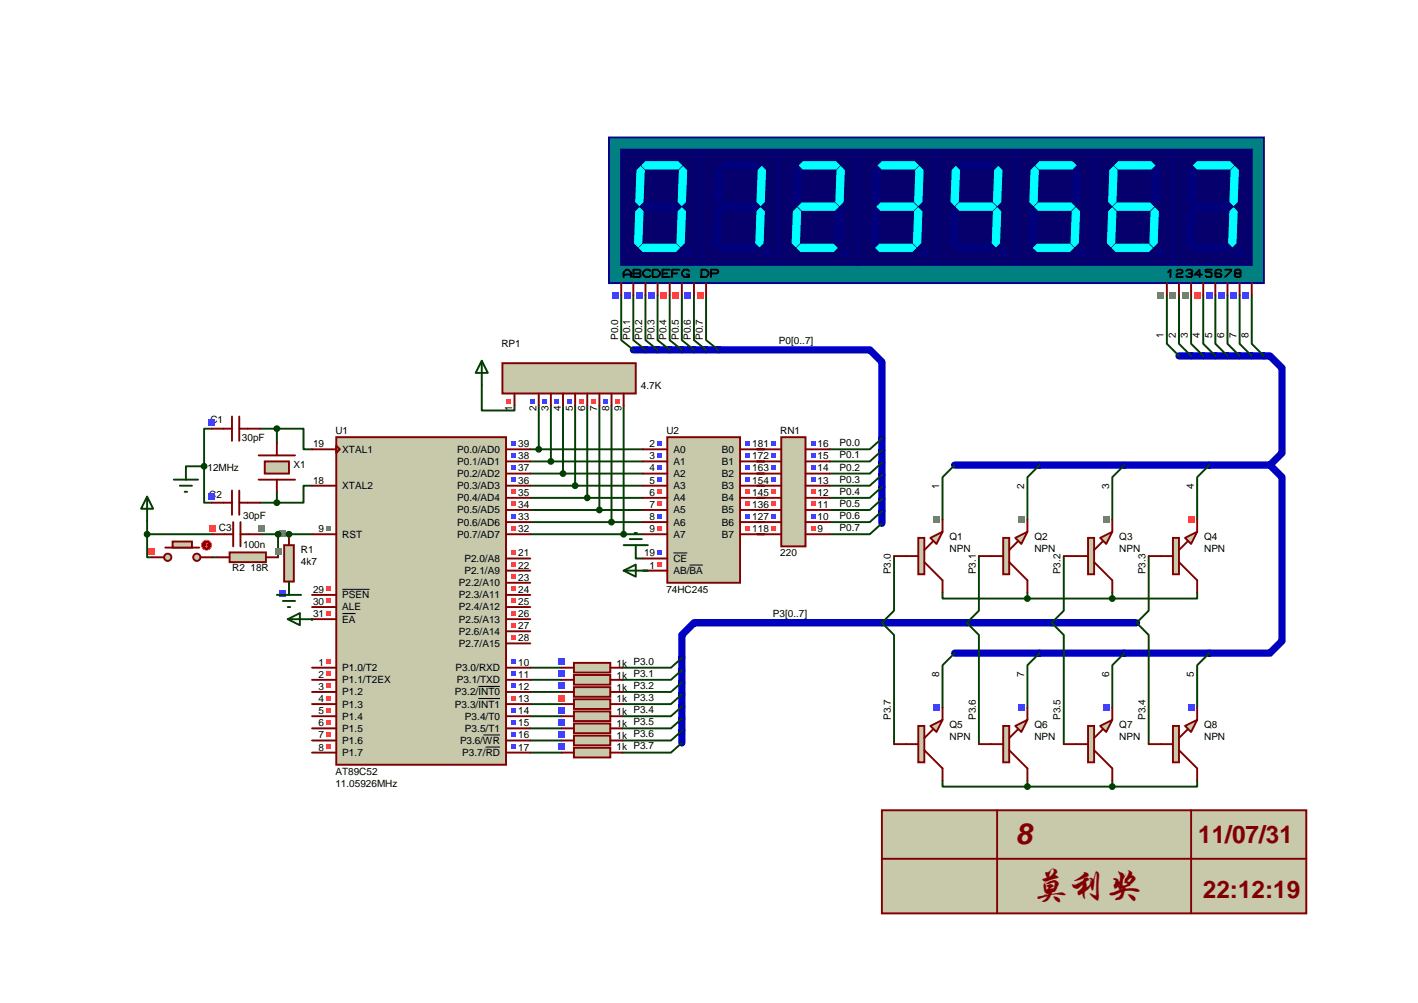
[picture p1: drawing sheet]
<svg xmlns="http://www.w3.org/2000/svg" width="297mm" height="210mm" viewBox="0 0 297 210" stroke-linecap="round" stroke-linejoin="round" font-family="sans-serif">
<path d="M132.7 73.2h49.5l2.5 2.6v33.8M247 74.5h19l2.6 2.5v17.8l-2.6 2.6M200 97.4h66M266 97.4l2.6 2.5v34.3l-2.6 2.5h-66M238.1 130.4h-92.7l-2.6 2.5v22.6" fill="none" stroke="#0000c0" stroke-width="1.5"/>
<g fill="none" stroke="#004000" stroke-width=".4">
<path d="M42.8 97.6h-3.9v.3M42.8 97.6v7.6h1.5M44.3 89.7h-1.5v7.9M54.4 89.7h3.6M58 89.7v3.1M58 89.7h5.6v4.4h1.8M158.6 94.1h1.5M158.6 96.6h1.5M158.6 99.1h1.5M44.5 116.7h1M54.4 105.2h3.6M58 103v2.2"/>
<path d="M65.4 101.7h-1.8v3.5h-5.6M133.2 116.7v.2h1.5M134.7 119.5h1M158.6 101.7h1.5M158.6 104.2h1.5M158.6 106.8h1.5M158.6 109.3h1.5M158.6 111.8h1.5M60.5 122v2.3"/>
</g>
<circle cx="65.4" cy="129.6" r=".2" fill="#004000"/>
<g fill="none" stroke="#004000" stroke-width=".4">
<path d="M130.1 61.8v9.4l2.6 2M132.7 61.8v9.4l2.5 2M135.2 61.8v9.4l2.5 2M137.7 61.8v9.4l2.6 2M140.3 61.8v9.4l2.5 2M142.8 61.8v9.4l2.6 2M145.4 61.8v9.4l2.5 2M147.9 61.8v9.4l2.5 2M244.4 61.8v10.2l2.6 2.5M247 61.8v10.2l2.5 2.5M249.5 61.8v10.2l2.5 2.5M252 61.8v10.2l2.6 2.5"/>
<path d="M254.6 61.8v10.2l2.5 2.5M257.1 61.8v10.2l2.6 2.5M259.7 61.8v10.2l2.5 2.5M262.2 61.8v10.2l2.5 2.5M100.9 80.6v5.3h6.9v-1M111.1 94.1h23.6M111.1 96.6h23.6M111.1 99.1h23.6M112.9 84.9v9.2M115.4 84.9v11.7M117.9 84.9v14.2M120.5 84.9v16.8"/>
<path d="M123 84.9v19.3M125.6 84.9v21.9M128.1 84.9v24.4M130.6 84.9v26.9M184.7 99.4l-2.5 2.3h-8.4M184.7 96.9l-2.5 2.2h-8.4M184.7 94.3l-2.5 2.3h-8.4M184.7 91.8l-2.5 2.3h-8.4M200 97.4l-2.6 2.5v8.9M217.8 97.4l-2.6 2.5v8.9M235.5 97.4l-2.5 2.5v8.9M253.3 97.4l-2.5 2.5v8.9"/>
<path d="M30.8 111.8h13.7M30.8 111.8v4.9h1M30.8 109.1v2.7M54.7 111.8h10.7M58.2 111.8v4.9M60.5 111.6v.2M111.1 111.8h23.6M111.1 109.3h23.6M111.1 104.2h23.6M111.1 106.8h23.6M111.1 101.7h23.6M184.7 109.6l-2.5 2.2h-8.4"/>
<path d="M184.7 107l-2.5 2.3h-8.4M184.7 104.5l-2.5 2.3h-8.4M184.7 101.9l-2.5 2.3h-8.4M187.3 116.4v11.4l-2.6 2.6 2.6 2.5v22.9M205.1 116.4v11.4l-2.6 2.6 2.6 2.5v22.9M222.8 116.4v11.4l-2.5 2.6 2.5 2.5v22.9M240.6 116.4v11.4l-2.5 2.6 2.5 2.5v22.9M111.1 139.8h6.6M142.8 137.8l-2.3 2h-10.1M197.4 124v1.3h17.8M200 136.7l-2.6 2.6v8.9M215.2 124v1.3h17.8"/>
<path d="M217.8 136.7l-2.6 2.6v8.9M233 124v1.3M235.5 136.7l-2.5 2.6v8.9M250.8 124v1.3h-17.8M253.3 136.7l-2.5 2.6v8.9M111.1 142.3h6.6M111.1 144.9h6.6M111.1 147.4h6.6M111.1 149.9h6.6M111.1 152.5h6.6M111.1 155h6.6M111.1 157.6h6.6"/>
<path d="M142.8 155.5l-2.3 2.1h-10.1M142.8 153l-2.3 2h-10.1M142.8 150.5l-2.3 2h-10.1M142.8 147.9l-2.3 2h-10.1M142.8 145.4l-2.3 2h-10.1M142.8 142.8l-2.3 2.1h-10.1M142.8 140.3l-2.3 2h-10.1M197.4 163.4v1.3h17.8M215.2 163.4v1.3M215.2 164.7h17.8M233 163.4v1.3M250.8 163.4v1.3h-17.8"/>
</g>
<path d="M70.4 91.5h35.6v68.6h-35.6z" fill="#c8c8aa" stroke="#800000" stroke-width=".4"/>
<g fill="none" stroke="#800000" stroke-width=".4">
<path d="M65.4 94.1h5M70.4 93.3l.8 .8-.8 .7zM106 94.1h5.1M106 96.6h5.1M106 99.1h5.1M65.4 101.7h5M65.4 111.8h5M106 101.7h5.1M106 111.8h5.1M106 104.2h5.1M106 106.8h5.1M106 109.3h5.1"/>
<path d="M106 116.9h5.1M106 119.5h5.1M65.4 127.1h5M65.4 129.6h5M65.4 124.5h5M65.4 139.8h5M106 127.1h5.1M106 129.6h5.1M106 124.5h5.1M106 139.8h5.1M106 134.7h5.1M106 122h5.1"/>
<path d="M106 132.2h5.1M65.4 142.3h5M65.4 144.9h5M65.4 147.4h5M65.4 149.9h5M65.4 152.5h5M65.4 155h5M65.4 157.6h5M106 142.3h5.1M106 144.9h5.1M106 147.4h5.1M106 149.9h5.1"/>
<path d="M106 152.5h5.1M106 155h5.1M106 157.6h5.1"/>
</g>
<path d="M71.7 128.5h2.8M71.7 123.4h5.7M100.2 143.7h4.5M100.2 146.2h4.5M101.3 153.9h3.4M101.7 156.4h3" fill="none" stroke="#000" stroke-width=".21"/>
<g fill="#ff4040">
<path d="M68.3 125.3h1v1h-1z"/>
<path d="M68.3 127.8h1v1.1h-1z"/>
<path d="M68.3 122.8h1v1h-1z"/>
</g>
<path d="M68.3 110.1h1v1h-1z" fill="#808080"/>
<g fill="#4040ff">
<path d="M107.1 92.3h1.1v1h-1.1z"/>
<path d="M107.1 94.8h1.1v1h-1.1z"/>
<path d="M107.1 97.4h1.1v1h-1.1z"/>
<path d="M107.1 99.9h1.1v1h-1.1z"/>
</g>
<g fill="#ff4040">
<path d="M107.1 102.4h1.1v1.1h-1.1z"/>
<path d="M107.1 105h1.1v1h-1.1z"/>
</g>
<path d="M107.1 107.5h1.1v1h-1.1z" fill="#4040ff"/>
<g fill="#ff4040">
<path d="M107.1 110.1h1.1v1h-1.1z"/>
<path d="M68.3 138h1v1h-1z"/>
<path d="M68.3 140.5h1v1.1h-1z"/>
<path d="M68.3 143.1h1v1h-1z"/>
<path d="M68.3 145.6h1v1h-1z"/>
<path d="M68.3 148.2h1v1h-1z"/>
<path d="M68.3 150.7h1v1h-1z"/>
<path d="M68.3 153.2h1v1.1h-1z"/>
<path d="M68.3 155.8h1v1h-1z"/>
</g>
<g fill="#4040ff">
<path d="M107.1 138h1.1v1h-1.1z"/>
<path d="M107.1 140.5h1.1v1.1h-1.1z"/>
<path d="M107.1 143.1h1.1v1h-1.1z"/>
</g>
<path d="M107.1 145.6h1.1v1h-1.1z" fill="#ff4040"/>
<g fill="#4040ff">
<path d="M107.1 148.2h1.1v1h-1.1z"/>
<path d="M107.1 155.8h1.1v1h-1.1z"/>
<path d="M107.1 153.2h1.1v1.1h-1.1z"/>
<path d="M107.1 150.7h1.1v1h-1.1z"/>
</g>
<g fill="#ff4040">
<path d="M107.1 132.9h1.1v1h-1.1z"/>
<path d="M107.1 115.1h1.1v1.1h-1.1z"/>
<path d="M107.1 117.7h1.1v1h-1.1z"/>
<path d="M107.1 120.2h1.1v1h-1.1z"/>
<path d="M107.1 122.8h1.1v1h-1.1z"/>
<path d="M107.1 125.3h1.1v1h-1.1z"/>
<path d="M107.1 127.8h1.1v1.1h-1.1z"/>
<path d="M107.1 130.4h1.1v1h-1.1z"/>
</g>
<path d="M54.2 95.3h7.6M54.2 100.4h7.6" fill="none" stroke="#800000" stroke-width=".4"/>
<path d="M55.5 96.6h5v2.5h-5z" fill="#c8c8aa" stroke="#800000" stroke-width=".4"/>
<path d="M44.3 89.7h4.3M48.6 87.2v5.1M50.1 87.2v5.1M50.1 89.7h4.3M58 92.8v2.5M58 100.4v2.6" fill="none" stroke="#800000" stroke-width=".4"/>
<path d="M43.6 87.8h1.3v1.3h-1.3z" fill="#4040ff"/>
<path d="M44.3 105.2h4.3M48.6 102.7v5.1M50.1 102.7v5.1M50.1 105.2h4.3" fill="none" stroke="#800000" stroke-width=".4"/>
<path d="M43.6 103.3h1.3v1.3h-1.3z" fill="#4040ff"/>
<g fill="#004000" stroke="#004000" stroke-width=".4">
<circle cx="58" cy="105.2" r=".51"/>
<circle cx="58" cy="89.7" r=".51"/>
</g>
<path d="M44.5 111.8h4.3M48.8 109.3v5.1M50.4 109.3v5.1M50.4 111.8h4.3" fill="none" stroke="#800000" stroke-width=".4"/>
<path d="M43.9 109.9h1.3v1.3h-1.3z" fill="#ff4040"/>
<path d="M54.1 109.9h1.2v1.3h-1.2z" fill="#808080"/>
<g fill="#c8c8aa" stroke="#800000" stroke-width=".4">
<circle cx="41.2" cy="116.7" r=".76"/>
<circle cx="35.1" cy="116.7" r=".76"/>
</g>
<path d="M34.6 114.6h7.1" fill="none" stroke="#800000" stroke-width=".4"/>
<path d="M36.1 113.4h4.1v1.2h-4.1z" fill="#c8c8aa" stroke="#800000" stroke-width=".4"/>
<path d="M31.8 116.7h2.6M42 116.7h2.5" fill="none" stroke="#800000" stroke-width=".4"/>
<circle cx="43.3" cy="114.1" r="1.02" fill="#400000" stroke="#f00" stroke-width=".21"/>
<path d="M43 113.9l.3-.3 .2 .3M43 114.4l.3 .2M43.3 113.6v1M43.5 114.4l-.2 .2" fill="none" stroke="#f00" stroke-width=".21"/>
<path d="M31.2 114.8h1.3v1.2h-1.3z" fill="#ff4040"/>
<path d="M59.5 114.1h2v7.7h-2z" fill="#c8c8aa" stroke="#800000" stroke-width=".4"/>
<path d="M60.5 111.6v2.5M60.5 121.8v2.5" fill="none" stroke="#800000" stroke-width=".4"/>
<path d="M58.6 111h1.3v1.2h-1.3z" fill="#808080"/>
<path d="M58.6 123.7h1.3v1.2h-1.3z" fill="#4040ff"/>
<path d="M48.1 115.7h7.6v2h-7.6z" fill="#c8c8aa" stroke="#800000" stroke-width=".4"/>
<path d="M45.5 116.7h2.6M55.7 116.7h2.5" fill="none" stroke="#800000" stroke-width=".4"/>
<path d="M57.6 114.8h1.3v1.2h-1.3z" fill="#808080"/>
<path d="M38.9 97.9v2.5M30.8 104v5.1M30.8 104l1.3 2.5h-2.6zM36.4 100.4h5.1M37.7 101.7h2.5M38.7 103h.5M58 124.5h5.1M59.3 125.8h2.5M60.3 127.1h.5M60.5 122v2.5" fill="none" stroke="#004000" stroke-width=".4"/>
<circle cx="42.8" cy="97.6" r=".51" fill="#004000" stroke="#004000" stroke-width=".4"/>
<path d="M139.8 91.5h15.2v30.5h-15.2z" fill="#c8c8aa" stroke="#800000" stroke-width=".4"/>
<g fill="none" stroke="#800000" stroke-width=".4">
<path d="M134.7 94.1h5.1M134.7 96.6h5.1M134.7 99.1h5.1M155 94.1h5.1M155 96.6h5.1M155 99.1h5.1M134.7 101.7h5.1M134.7 104.2h5.1M134.7 106.8h5.1M134.7 109.3h5.1M134.7 111.8h5.1M134.7 116.9h5.1"/>
<path d="M134.7 119.5h5.1M155 101.7h5.1M155 104.2h5.1M155 106.8h5.1M155 109.3h5.1M155 111.8h5.1"/>
</g>
<path d="M141.1 115.8h2.9M144.4 118.3h2.8" fill="none" stroke="#000" stroke-width=".21"/>
<g fill="#4040ff">
<path d="M137.6 92.3h1v1h-1z"/>
<path d="M156.2 92.3h1v1h-1z"/>
<path d="M137.6 94.8h1v1h-1z"/>
<path d="M156.2 94.8h1v1h-1z"/>
<path d="M137.6 97.4h1v1h-1z"/>
<path d="M156.2 97.4h1v1h-1z"/>
<path d="M137.6 99.9h1v1h-1z"/>
<path d="M156.2 99.9h1v1h-1z"/>
</g>
<g fill="#ff4040">
<path d="M137.6 102.4h1v1.1h-1z"/>
<path d="M156.2 102.4h1v1.1h-1z"/>
<path d="M137.6 105h1v1h-1z"/>
<path d="M156.2 105h1v1h-1z"/>
</g>
<g fill="#4040ff">
<path d="M137.6 107.5h1v1h-1z"/>
<path d="M156.2 107.5h1v1h-1z"/>
</g>
<g fill="#ff4040">
<path d="M137.6 110.1h1v1h-1z"/>
<path d="M156.2 110.1h1v1h-1z"/>
</g>
<path d="M137.6 115.1h1v1.1h-1z" fill="#4040ff"/>
<path d="M137.6 117.7h1v1h-1z" fill="#ff4040"/>
<path d="M130.6 119.5l2.6-1.3v2.5zM130.6 114.1h5.1M130.6 119.5h5.1M131.9 112.9h2.5M132.9 111.6h.5M133.2 114.1v2.6" fill="none" stroke="#004000" stroke-width=".4"/>
<path d="M163.7 91.5h5v22.9h-5z" fill="#c8c8aa" stroke="#800000" stroke-width=".4"/>
<g fill="none" stroke="#800000" stroke-width=".4">
<path d="M158.6 94.1h5.1M158.6 96.6h5.1M158.6 99.1h5.1M168.7 94.1h5.1M168.7 96.6h5.1M168.7 99.1h5.1M158.6 101.7h5.1M158.6 104.2h5.1M158.6 106.8h5.1M158.6 109.3h5.1M158.6 111.8h5.1M168.7 101.7h5.1"/>
<path d="M168.7 104.2h5.1M168.7 106.8h5.1M168.7 109.3h5.1M168.7 111.8h5.1"/>
</g>
<g fill="#4040ff">
<path d="M161.5 92.3h1v1h-1z"/>
<path d="M161.5 94.8h1v1h-1z"/>
<path d="M161.5 97.4h1v1h-1z"/>
<path d="M161.5 99.9h1v1h-1z"/>
</g>
<g fill="#ff4040">
<path d="M161.5 102.4h1v1.1h-1z"/>
<path d="M161.5 105h1v1h-1z"/>
</g>
<path d="M161.5 107.5h1v1h-1z" fill="#4040ff"/>
<path d="M161.5 110.1h1v1h-1z" fill="#ff4040"/>
<g fill="#4040ff">
<path d="M169.9 92.3h1v1h-1z"/>
<path d="M169.9 94.8h1v1h-1z"/>
<path d="M169.9 97.4h1v1h-1z"/>
<path d="M169.9 99.9h1v1h-1z"/>
</g>
<g fill="#ff4040">
<path d="M169.9 102.4h1v1.1h-1z"/>
<path d="M169.9 105h1v1h-1z"/>
</g>
<path d="M169.9 107.5h1v1h-1z" fill="#4040ff"/>
<path d="M169.9 110.1h1v1h-1z" fill="#ff4040"/>
<path d="M100.9 75.5l1.3 2.6h-2.6zM100.9 75.5v5.1M60.3 129.6h5.1M60.3 129.6l2.5-1.2v2.5z" fill="none" stroke="#004000" stroke-width=".4"/>
<g fill="#004000" stroke="#004000" stroke-width=".4">
<circle cx="60.5" cy="111.8" r=".51"/>
<circle cx="30.8" cy="111.8" r=".51"/>
<circle cx="58.2" cy="111.8" r=".51"/>
</g>
<path d="M105.2 76h28v6.4h-28z" fill="#c8c8aa" stroke="#800000" stroke-width=".4"/>
<path d="M107.8 82.4v2.5M112.9 82.4v2.5M115.4 82.4v2.5M117.9 82.4v2.5M120.5 82.4v2.5M123 82.4v2.5M125.6 82.4v2.5M128.1 82.4v2.5M130.6 82.4v2.5" fill="none" stroke="#800000" stroke-width=".4"/>
<g fill="#4040ff">
<path d="M111.1 83.5h1v1h-1z"/>
<path d="M113.6 83.5h1v1h-1z"/>
<path d="M116.2 83.5h1v1h-1z"/>
<path d="M118.7 83.5h1v1h-1z"/>
</g>
<g fill="#ff4040">
<path d="M121.2 83.5h1.1v1h-1.1z"/>
<path d="M123.8 83.5h1v1h-1z"/>
</g>
<path d="M126.3 83.5h1v1h-1z" fill="#4040ff"/>
<g fill="#ff4040">
<path d="M128.9 83.5h1v1h-1z"/>
<path d="M106 83.5h1v1h-1z"/>
</g>
<g fill="#004000" stroke="#004000" stroke-width=".4">
<circle cx="112.9" cy="94.1" r=".51"/>
<circle cx="115.4" cy="96.6" r=".51"/>
<circle cx="117.9" cy="99.1" r=".51"/>
<circle cx="120.5" cy="101.7" r=".51"/>
<circle cx="123" cy="104.2" r=".51"/>
<circle cx="125.6" cy="106.8" r=".51"/>
<circle cx="128.1" cy="109.3" r=".51"/>
<circle cx="130.6" cy="111.8" r=".51"/>
</g>
<path d="M120.2 138.8h7.6v2h-7.6z" fill="#c8c8aa" stroke="#800000" stroke-width=".4"/>
<path d="M117.7 139.8h2.5M127.8 139.8h2.6" fill="none" stroke="#800000" stroke-width=".4"/>
<path d="M117 137.9h1.3v1.2h-1.3z" fill="#4040ff"/>
<path d="M120.2 141.3h7.6v2h-7.6z" fill="#c8c8aa" stroke="#800000" stroke-width=".4"/>
<path d="M117.7 142.3h2.5M127.8 142.3h2.6" fill="none" stroke="#800000" stroke-width=".4"/>
<path d="M117 140.4h1.3v1.3h-1.3z" fill="#4040ff"/>
<path d="M120.2 143.8h7.6v2.1h-7.6z" fill="#c8c8aa" stroke="#800000" stroke-width=".4"/>
<path d="M117.7 144.9h2.5M127.8 144.9h2.6" fill="none" stroke="#800000" stroke-width=".4"/>
<path d="M117 143h1.3v1.2h-1.3z" fill="#4040ff"/>
<path d="M120.2 146.4h7.6v2h-7.6z" fill="#c8c8aa" stroke="#800000" stroke-width=".4"/>
<path d="M117.7 147.4h2.5M127.8 147.4h2.6" fill="none" stroke="#800000" stroke-width=".4"/>
<path d="M117 145.5h1.3v1.3h-1.3z" fill="#ff4040"/>
<path d="M127.6 28.8h137.1v30.5h-137.1z" fill="#008080" stroke="#09018b" stroke-width=".4"/>
<path d="M130.1 31.3h16.5v24.2h-16.5z" fill="#05006c" stroke="#00007c" stroke-width=".4"/>
<g fill="#00007c" stroke="#00007c" stroke-width=".21">
<path d="M134.4 34.6l.8-.7h6.9l.7 .7-.7 .8h-6.9z"/>
<path d="M142.3 35.6l.8-.7 .7 .7-.2 6.6-.8 .8-.7-.8z"/>
<path d="M135 42.5h6.8l.8 .8-.8 .7h-6.8l-.8-.7z"/>
<path d="M133.4 35.6l.8-.7 .8 .7-.3 6.6-.8 .8-.7-.8z"/>
<path d="M142.1 44.3l.7-.8 .8 .8-.3 6.6-.7 .7-.8-.7z"/>
<path d="M133.9 51.9l.8-.8h6.9l.7 .8-.7 .8h-6.9z"/>
<path d="M133.2 44.3l.7-.8 .8 .8-.3 6.6-.7 .7-.8-.7z"/>
</g>
<path d="M146.6 31.3h16.5v24.2h-16.5z" fill="#05006c" stroke="#00007c" stroke-width=".4"/>
<g fill="#00007c" stroke="#00007c" stroke-width=".21">
<path d="M151 34.6l.7-.7h6.9l.7 .7-.7 .8h-6.9z"/>
<path d="M159.6 34.9l.8 .7-.3 6.6-.8 .8-.7-.8 .2-6.6z"/>
<path d="M150.7 43.3l.8-.8h6.8l.8 .8-.8 .7h-6.8z"/>
<path d="M150.7 34.9l.8 .7-.3 6.6-.8 .8-.7-.8 .2-6.6z"/>
<path d="M158.6 44.3l.7-.8 .8 .8-.3 6.6-.7 .7-.8-.7z"/>
<path d="M150.4 51.9l.8-.8h6.9l.7 .8-.7 .8h-6.9z"/>
<path d="M149.7 44.3l.7-.8 .8 .8-.2 6.6-.8 .7-.8-.7z"/>
<circle cx="144.1" cy="52.9" r=".76"/>
<circle cx="160.6" cy="52.9" r=".76"/>
</g>
<path d="M179.7 31.3h16.5v24.2h-16.5z" fill="#05006c" stroke="#00007c" stroke-width=".4"/>
<g fill="#00007c" stroke="#00007c" stroke-width=".21">
<path d="M184 34.6l.7-.7h6.9l.8 .7-.8 .8h-6.9z"/>
<path d="M191.9 35.6l.7-.7 .8 .7-.3 6.6-.7 .8-.8-.8z"/>
<path d="M184.5 42.5h6.8l.8 .8-.8 .7h-6.8l-.8-.7z"/>
<path d="M183.7 34.9l.8 .7-.3 6.6-.7 .8-.8-.8 .3-6.6z"/>
<path d="M191.6 44.3l.8-.8 .7 .8-.2 6.6-.8 .7-.8-.7z"/>
<path d="M183.5 51.9l.7-.8h6.9l.8 .8-.8 .8h-6.9z"/>
<path d="M182.7 44.3l.8-.8 .7 .8-.2 6.6-.8 .7-.7-.7z"/>
<circle cx="193.6" cy="52.9" r=".76"/>
</g>
<g fill="none" stroke="#000" stroke-width=".4">
<path d="M130.6 58v-1l.5-.5h.6l.5 .5v1M130.6 57.5h1.6M132.7 56.5h1.2l.3 .2v.3l-.3 .2 .3 .3v.2l-.3 .3h-1.2zM132.7 57.2h1.2M136.2 56.7l-.2-.2h-.8l-.5 .5v.5l.5 .5h.8l.2-.3M136.7 56.5h1l.6 .5v.5l-.6 .5h-1zM138.8 57.2h1M140.3 56.5h-1.5v1.5h1.5M140.8 57.2h1M142.3 56.5h-1.5v1.5M144.4 56.7l-.3-.2h-.8l-.5 .5v.5l.5 .5h1.1v-.5h-.6M146.9 56.5h1l.5 .5v.5l-.5 .5h-1z"/>
<path d="M148.9 57.2h1.3l.2-.2v-.3l-.2-.2h-1.3v1.5M244.7 57l.5-.5v1.5M246.5 56.7l.2-.2h.8l.2 .2v.3l-.2 .2h-.8l-.2 .3v.5h1.2M248.5 56.7l.2-.2h.8l.3 .2v.3l-.3 .2 .3 .3v.2l-.3 .3h-.8l-.2-.3M249 57.2h.5M251.8 57.5h-1.5l1-1v1.5M253.8 56.5h-1.2v.5h1l.2 .2v.5l-.2 .3h-.8l-.2-.3M255.9 56.7l-.3-.2h-.8l-.2 .2v1l.2 .3h.8l.3-.3v-.2l-.3-.3h-1M256.6 56.5h1.3v.2l-1.3 1.3M258.9 57.2l-.2-.2v-.3l.2-.2h.8l.2 .2v.3l-.2 .2h-.8l-.2 .3v.2l.2 .3h.8l.2-.3v-.2l-.2-.3"/>
</g>
<path d="M163.1 31.3h16.6v24.2h-16.6z" fill="#05006c" stroke="#00007c" stroke-width=".4"/>
<g fill="#00007c" stroke="#00007c" stroke-width=".21">
<path d="M167.5 34.6l.7-.7h6.9l.7 .7-.7 .8h-6.9z"/>
<path d="M175.3 35.6l.8-.7 .8 .7-.3 6.6-.8 .8-.7-.8z"/>
<path d="M167.2 43.3l.8-.8h6.8l.8 .8-.8 .7h-6.8z"/>
<path d="M167.2 34.9l.8 .7-.3 6.6-.7 .8-.8-.8 .3-6.6z"/>
<path d="M175.1 44.3l.7-.8 .8 .8-.2 6.6-.8 .7-.8-.7z"/>
<path d="M167 51.9l.7-.8h6.9l.7 .8-.7 .8h-6.9z"/>
<path d="M166.2 44.3l.8-.8 .7 .8-.2 6.6-.8 .7-.8-.7z"/>
<circle cx="177.1" cy="52.9" r=".76"/>
</g>
<g fill="#05006c" stroke="#00007c" stroke-width=".4">
<path d="M196.2 31.3h16.5v24.2h-16.5z"/>
<path d="M212.7 31.3h16.5v24.2h-16.5z"/>
<path d="M229.2 31.3h16.5v24.2h-16.5z"/>
<path d="M245.7 31.3h16.5v24.2h-16.5z"/>
</g>
<g fill="#00007c" stroke="#00007c" stroke-width=".21">
<path d="M200.5 34.6l.7-.7h6.9l.8 .7-.8 .8h-6.9z"/>
<path d="M208.4 35.6l.7-.7 .8 .7-.3 6.6-.7 .8-.8-.8z"/>
<path d="M201 42.5h6.9l.7 .8-.7 .7h-6.9l-.8-.7z"/>
<path d="M199.5 35.6l.7-.7 .8 .7-.3 6.6-.7 .8-.8-.8z"/>
<path d="M208.1 44.3l.8-.8 .7 .8-.2 6.6-.8 .7-.7-.7z"/>
<path d="M200 51.9l.7-.8h6.9l.8 .8-.8 .8h-6.9z"/>
<path d="M199.2 44.3l.8-.8 .7 .8-.2 6.6-.8 .7-.7-.7z"/>
<path d="M217 34.6l.8-.7h6.8l.8 .7-.8 .8h-6.8z"/>
<path d="M224.9 35.6l.7-.7 .8 .7-.3 6.6-.7 .8-.8-.8z"/>
<path d="M216.7 43.3l.8-.8h6.9l.7 .8-.7 .7h-6.9z"/>
<path d="M216 35.6l.7-.7 .8 .7-.2 6.6-.8 .8-.8-.8z"/>
<path d="M224.6 44.3l.8-.8 .7 .8-.2 6.6-.8 .7-.7-.7z"/>
<path d="M216.5 51.9l.8-.8h6.8l.8 .8-.8 .8h-6.8z"/>
<path d="M216.5 43.5l.8 .8-.3 6.6-.8 .7-.7-.7 .2-6.6z"/>
<path d="M233.5 34.6l.8-.7h6.8l.8 .7-.8 .8h-6.8z"/>
<path d="M241.4 35.6l.7-.7 .8 .7-.2 6.6-.8 .8-.8-.8z"/>
<path d="M233.3 43.3l.7-.8h6.9l.7 .8-.7 .7h-6.9z"/>
<path d="M232.5 35.6l.8-.7 .7 .7-.2 6.6-.8 .8-.8-.8z"/>
<path d="M241.1 44.3l.8-.8 .8 .8-.3 6.6-.8 .7-.7-.7z"/>
<path d="M233 51.9l.8-.8h6.8l.8 .8-.8 .8h-6.8z"/>
<path d="M232.2 44.3l.8-.8 .8 .8-.3 6.6-.8 .7-.7-.7z"/>
<path d="M250.8 33.9h6.8l.8 .7-.8 .8h-6.8l-.8-.8z"/>
<path d="M257.9 35.6l.8-.7 .7 .7-.2 6.6-.8 .8-.8-.8z"/>
<path d="M249.8 43.3l.7-.8h6.9l.7 .8-.7 .7h-6.9z"/>
<path d="M249 35.6l.8-.7 .7 .7-.2 6.6-.8 .8-.8-.8z"/>
<path d="M257.6 44.3l.8-.8 .8 .8-.3 6.6-.8 .7-.7-.7z"/>
<path d="M249.5 51.9l.8-.8h6.8l.8 .8-.8 .8h-6.8z"/>
<path d="M248.7 44.3l.8-.8 .8 .8-.3 6.6-.7 .7-.8-.7z"/>
<circle cx="210.1" cy="52.9" r=".76"/>
<circle cx="226.7" cy="52.9" r=".76"/>
<circle cx="243.2" cy="52.9" r=".76"/>
<circle cx="259.7" cy="52.9" r=".76"/>
</g>
<g fill="#0ff" stroke="#0ff" stroke-width=".21">
<path d="M134.4 34.6l.8-.7h6.9l.7 .7-.7 .8h-6.9z"/>
<path d="M142.3 35.6l.8-.7 .7 .7-.2 6.6-.8 .8-.7-.8z"/>
<path d="M142.1 44.3l.7-.8 .8 .8-.3 6.6-.7 .7-.8-.7z"/>
<path d="M133.9 51.9l.8-.8h6.9l.7 .8-.7 .8h-6.9z"/>
<path d="M133.2 44.3l.7-.8 .8 .8-.3 6.6-.7 .7-.8-.7z"/>
<path d="M133.4 35.6l.8-.7 .8 .7-.3 6.6-.8 .8-.7-.8z"/>
<path d="M159.6 34.9l.8 .7-.3 6.6-.8 .8-.7-.8 .2-6.6z"/>
<path d="M158.6 44.3l.7-.8 .8 .8-.3 6.6-.7 .7-.8-.7z"/>
<path d="M167.5 34.6l.7-.7h6.9l.7 .7-.7 .8h-6.9z"/>
<path d="M175.3 35.6l.8-.7 .8 .7-.3 6.6-.8 .8-.7-.8z"/>
<path d="M167 51.9l.7-.8h6.9l.7 .8-.7 .8h-6.9z"/>
<path d="M166.2 44.3l.8-.8 .7 .8-.2 6.6-.8 .7-.8-.7z"/>
<path d="M167.2 43.3l.8-.8h6.8l.8 .8-.8 .7h-6.8z"/>
<path d="M184 34.6l.7-.7h6.9l.8 .7-.8 .8h-6.9z"/>
<path d="M191.9 35.6l.7-.7 .8 .7-.3 6.6-.7 .8-.8-.8z"/>
<path d="M191.6 44.3l.8-.8 .7 .8-.2 6.6-.8 .7-.8-.7z"/>
<path d="M183.5 51.9l.7-.8h6.9l.8 .8-.8 .8h-6.9z"/>
<path d="M184.5 42.5h6.8l.8 .8-.8 .7h-6.8l-.8-.7z"/>
<path d="M208.4 35.6l.7-.7 .8 .7-.3 6.6-.7 .8-.8-.8z"/>
<path d="M208.1 44.3l.8-.8 .7 .8-.2 6.6-.8 .7-.7-.7z"/>
<path d="M199.5 35.6l.7-.7 .8 .7-.3 6.6-.7 .8-.8-.8z"/>
<path d="M201 42.5h6.9l.7 .8-.7 .7h-6.9l-.8-.7z"/>
<path d="M217 34.6l.8-.7h6.8l.8 .7-.8 .8h-6.8z"/>
<path d="M224.6 44.3l.8-.8 .7 .8-.2 6.6-.8 .7-.7-.7z"/>
<path d="M216.5 51.9l.8-.8h6.8l.8 .8-.8 .8h-6.8z"/>
<path d="M216 35.6l.7-.7 .8 .7-.2 6.6-.8 .8-.8-.8z"/>
<path d="M216.7 43.3l.8-.8h6.9l.7 .8-.7 .7h-6.9z"/>
<path d="M233.5 34.6l.8-.7h6.8l.8 .7-.8 .8h-6.8z"/>
<path d="M241.1 44.3l.8-.8 .8 .8-.3 6.6-.8 .7-.7-.7z"/>
<path d="M233 51.9l.8-.8h6.8l.8 .8-.8 .8h-6.8z"/>
<path d="M232.2 44.3l.8-.8 .8 .8-.3 6.6-.8 .7-.7-.7z"/>
<path d="M232.5 35.6l.8-.7 .7 .7-.2 6.6-.8 .8-.8-.8z"/>
<path d="M233.3 43.3l.7-.8h6.9l.7 .8-.7 .7h-6.9z"/>
<path d="M250.8 33.9h6.8l.8 .7-.8 .8h-6.8l-.8-.8z"/>
<path d="M257.9 35.6l.8-.7 .7 .7-.2 6.6-.8 .8-.8-.8z"/>
<path d="M257.6 44.3l.8-.8 .8 .8-.3 6.6-.8 .7-.7-.7z"/>
</g>
<g fill="none" stroke="#800000" stroke-width=".4">
<path d="M130.1 59.3v2.5M132.7 59.3v2.5M135.2 59.3v2.5M137.7 59.3v2.5M140.3 59.3v2.5M142.8 59.3v2.5M145.4 59.3v2.5M147.9 59.3v2.5M244.4 59.3v2.5M247 59.3v2.5M249.5 59.3v2.5M252 59.3v2.5"/>
<path d="M254.6 59.3v2.5M257.1 59.3v2.5M259.7 59.3v2.5M262.2 59.3v2.5"/>
</g>
<g fill="#808080">
<path d="M242.5 61.2h1.3v1.2h-1.3z"/>
<path d="M245.1 61.2h1.2v1.2h-1.2z"/>
<path d="M247.6 61.2h1.3v1.2h-1.3z"/>
</g>
<path d="M250.1 61.2h1.3v1.2h-1.3z" fill="#ff4040"/>
<g fill="#4040ff">
<path d="M128.2 61.2h1.3v1.2h-1.3z"/>
<path d="M130.8 61.2h1.2v1.2h-1.2z"/>
<path d="M133.3 61.2h1.3v1.2h-1.3z"/>
<path d="M135.8 61.2h1.3v1.2h-1.3z"/>
</g>
<g fill="#ff4040">
<path d="M138.4 61.2h1.3v1.2h-1.3z"/>
<path d="M140.9 61.2h1.3v1.2h-1.3z"/>
</g>
<path d="M143.5 61.2h1.2v1.2h-1.2z" fill="#4040ff"/>
<path d="M146 61.2h1.3v1.2h-1.3z" fill="#ff4040"/>
<g fill="#4040ff">
<path d="M252.7 61.2h1.3v1.2h-1.3z"/>
<path d="M255.2 61.2h1.3v1.2h-1.3z"/>
<path d="M257.8 61.2h1.2v1.2h-1.2z"/>
<path d="M260.3 61.2h1.3v1.2h-1.3z"/>
</g>
<path d="M120.2 148.9h7.6v2.1h-7.6z" fill="#c8c8aa" stroke="#800000" stroke-width=".4"/>
<path d="M117.7 149.9h2.5M127.8 149.9h2.6" fill="none" stroke="#800000" stroke-width=".4"/>
<path d="M117 148h1.3v1.3h-1.3z" fill="#4040ff"/>
<path d="M120.2 151.5h7.6v2h-7.6z" fill="#c8c8aa" stroke="#800000" stroke-width=".4"/>
<path d="M117.7 152.5h2.5M127.8 152.5h2.6" fill="none" stroke="#800000" stroke-width=".4"/>
<path d="M117 150.6h1.3v1.2h-1.3z" fill="#4040ff"/>
<path d="M120.2 154h7.6v2h-7.6z" fill="#c8c8aa" stroke="#800000" stroke-width=".4"/>
<path d="M117.7 155h2.5M127.8 155h2.6" fill="none" stroke="#800000" stroke-width=".4"/>
<path d="M117 153.1h1.3v1.3h-1.3z" fill="#4040ff"/>
<path d="M120.2 156.5h7.6v2.1h-7.6z" fill="#c8c8aa" stroke="#800000" stroke-width=".4"/>
<path d="M117.7 157.6h2.5M127.8 157.6h2.6" fill="none" stroke="#800000" stroke-width=".4"/>
<path d="M117 155.7h1.3v1.2h-1.3z" fill="#4040ff"/>
<g fill="#c8c8aa" stroke="#800000" stroke-width=".4">
<path d="M194.9 112.6l2.5-1.3-1.2 2.6z"/>
<path d="M192.4 112.6h1.2v7.6h-1.2z"/>
</g>
<path d="M187.3 116.4h5.1M193.6 117.7l3.8 3.8v2.5M195.4 113.4l-1.8 1.7M197.4 108.8v2.5" fill="none" stroke="#800000" stroke-width=".4"/>
<path d="M195.5 108.2h1.3v1.2h-1.3z" fill="#808080"/>
<g fill="#c8c8aa" stroke="#800000" stroke-width=".4">
<path d="M212.7 112.6l2.5-1.3-1.3 2.6z"/>
<path d="M210.1 112.6h1.3v7.6h-1.3z"/>
</g>
<path d="M205.1 116.4h5M211.4 117.7l3.8 3.8v2.5M213.2 113.4l-1.8 1.7M215.2 108.8v2.5" fill="none" stroke="#800000" stroke-width=".4"/>
<path d="M213.3 108.2h1.3v1.2h-1.3z" fill="#808080"/>
<g fill="#c8c8aa" stroke="#800000" stroke-width=".4">
<path d="M230.5 112.6l2.5-1.3-1.3 2.6z"/>
<path d="M227.9 112.6h1.3v7.6h-1.3z"/>
</g>
<path d="M222.8 116.4h5.1M229.2 117.7l3.8 3.8v2.5M231 113.4l-1.8 1.7M233 108.8v2.5" fill="none" stroke="#800000" stroke-width=".4"/>
<path d="M231.1 108.2h1.3v1.2h-1.3z" fill="#808080"/>
<g fill="#c8c8aa" stroke="#800000" stroke-width=".4">
<path d="M248.2 112.6l2.6-1.3-1.3 2.6z"/>
<path d="M245.7 112.6h1.3v7.6h-1.3z"/>
</g>
<path d="M240.6 116.4h5.1M247 117.7l3.8 3.8v2.5M248.7 113.4l-1.7 1.7M250.8 108.8v2.5" fill="none" stroke="#800000" stroke-width=".4"/>
<path d="M248.9 108.2h1.2v1.2h-1.2z" fill="#ff4040"/>
<g fill="#c8c8aa" stroke="#800000" stroke-width=".4">
<path d="M194.9 152l2.5-1.3-1.2 2.5z"/>
<path d="M192.4 152h1.2v7.6h-1.2z"/>
</g>
<path d="M187.3 155.8h5.1M193.6 157.1l3.8 3.8v2.5M195.4 152.7l-1.8 1.8M197.4 148.2v2.5" fill="none" stroke="#800000" stroke-width=".4"/>
<path d="M195.5 147.5h1.3v1.3h-1.3z" fill="#4040ff"/>
<g fill="#c8c8aa" stroke="#800000" stroke-width=".4">
<path d="M212.7 152l2.5-1.3-1.3 2.5z"/>
<path d="M210.1 152h1.3v7.6h-1.3z"/>
</g>
<path d="M205.1 155.8h5M211.4 157.1l3.8 3.8v2.5M213.2 152.7l-1.8 1.8M215.2 148.2v2.5" fill="none" stroke="#800000" stroke-width=".4"/>
<path d="M213.3 147.5h1.3v1.3h-1.3z" fill="#4040ff"/>
<g fill="#c8c8aa" stroke="#800000" stroke-width=".4">
<path d="M230.5 152l2.5-1.3-1.3 2.5z"/>
<path d="M227.9 152h1.3v7.6h-1.3z"/>
</g>
<path d="M222.8 155.8h5.1M229.2 157.1l3.8 3.8v2.5M231 152.7l-1.8 1.8M233 148.2v2.5" fill="none" stroke="#800000" stroke-width=".4"/>
<path d="M231.1 147.5h1.3v1.3h-1.3z" fill="#4040ff"/>
<g fill="#c8c8aa" stroke="#800000" stroke-width=".4">
<path d="M248.2 152l2.6-1.3-1.3 2.5z"/>
<path d="M245.7 152h1.3v7.6h-1.3z"/>
</g>
<path d="M240.6 155.8h5.1M247 157.1l3.8 3.8v2.5M248.7 152.7l-1.7 1.8M250.8 148.2v2.5" fill="none" stroke="#800000" stroke-width=".4"/>
<path d="M248.9 147.5h1.2v1.3h-1.2z" fill="#4040ff"/>
<g fill="#004000" stroke="#004000" stroke-width=".4">
<circle cx="215.2" cy="125.3" r=".51"/>
<circle cx="233" cy="125.3" r=".51"/>
<circle cx="215.2" cy="164.7" r=".51"/>
<circle cx="233" cy="164.7" r=".51"/>
</g>
<path d="M184.7 169.6h88.9v21.6h-88.9z" fill="#c8c8aa" stroke="#800000" stroke-width=".4"/>
<path d="M184.7 179.8h88.9M208.9 169.6v21.6M249.5 169.6v21.6" fill="none" stroke="#800000" stroke-width=".4"/>
<text font-size="7.8" fill="#800000" x="216.2" y="187.8">莫利奖</text>
<text font-size="6.1" fill="#800000" x="212.7" y="176.7">8</text>
<g font-size="5.1" fill="#800000">
<text x="251" y="176.6">11/07/31</text>
<text x="252" y="188">22:12:19</text>
</g>
<g font-size="2.1">
<text x="129.5" y="71.2" transform="rotate(-90 129.5 71.2)">P0.0</text>
<text x="132" y="71.2" transform="rotate(-90 132 71.2)">P0.1</text>
<text x="134.6" y="71.2" transform="rotate(-90 134.6 71.2)">P0.2</text>
<text x="137.1" y="71.2" transform="rotate(-90 137.1 71.2)">P0.3</text>
<text x="139.6" y="71.2" transform="rotate(-90 139.6 71.2)">P0.4</text>
<text x="142.2" y="71.2" transform="rotate(-90 142.2 71.2)">P0.5</text>
<text x="144.7" y="71.2" transform="rotate(-90 144.7 71.2)">P0.6</text>
<text x="147.2" y="71.2" transform="rotate(-90 147.2 71.2)">P0.7</text>
<text x="243.8" y="70.7" transform="rotate(-90 243.8 70.7)">1</text>
<text x="246.3" y="70.7" transform="rotate(-90 246.3 70.7)">2</text>
<text x="248.8" y="70.7" transform="rotate(-90 248.8 70.7)">3</text>
<text x="251.4" y="70.7" transform="rotate(-90 251.4 70.7)">4</text>
<text x="253.9" y="70.7" transform="rotate(-90 253.9 70.7)">5</text>
<text x="256.5" y="70.7" transform="rotate(-90 256.5 70.7)">6</text>
<text x="259" y="70.7" transform="rotate(-90 259 70.7)">7</text>
<text x="261.5" y="70.7" transform="rotate(-90 261.5 70.7)">8</text>
<text x="105" y="72.6">RP1</text>
<text x="163.1" y="72">P0[0..7]</text>
<text x="134.3" y="81.5">4.7K</text>
<text x="44.1" y="88.6">C1</text>
<text x="107.3" y="86.1" transform="rotate(-90 107.3 86.1)">1</text>
<text x="112.4" y="86.1" transform="rotate(-90 112.4 86.1)">2</text>
<text x="114.9" y="86.1" transform="rotate(-90 114.9 86.1)">3</text>
<text x="117.5" y="86.1" transform="rotate(-90 117.5 86.1)">4</text>
<text x="120" y="86.1" transform="rotate(-90 120 86.1)">5</text>
<text x="122.6" y="86.1" transform="rotate(-90 122.6 86.1)">6</text>
<text x="125.1" y="86.1" transform="rotate(-90 125.1 86.1)">7</text>
<text x="127.6" y="86.1" transform="rotate(-90 127.6 86.1)">8</text>
<text x="130.2" y="86.1" transform="rotate(-90 130.2 86.1)">9</text>
<text x="50.7" y="92.4">30pF</text>
<text x="65.6" y="93.6">19</text>
<text x="70.2" y="90.9">U1</text>
<text x="71.7" y="94.8">XTAL1</text>
<text x="95.8" y="94.8">P0.0/AD0</text>
<text x="108.5" y="93.6">39</text>
<text x="136.1" y="93.6">2</text>
<text x="139.6" y="90.9">U2</text>
<text x="141.1" y="94.8">A0</text>
<text x="151.2" y="94.8">B0</text>
<text x="157.6" y="93.6">181</text>
<text x="163.4" y="90.9">RN1</text>
<text x="171.3" y="93.6">16</text>
<text x="175.8" y="96">P0.1</text>
<text x="175.8" y="93.4">P0.0</text>
<text x="43.5" y="98.6">12MHz</text>
<text x="61.5" y="98">X1</text>
<text x="65.6" y="101.2">18</text>
<text x="95.8" y="97.3">P0.1/AD1</text>
<text x="95.8" y="99.9">P0.2/AD2</text>
<text x="108.5" y="96.2">38</text>
<text x="108.5" y="98.7">37</text>
<text x="108.5" y="101.2">36</text>
<text x="136.1" y="96.2">3</text>
<text x="136.1" y="98.7">4</text>
<text x="136.1" y="101.2">5</text>
<text x="141.1" y="97.3">A1</text>
<text x="141.1" y="99.9">A2</text>
<text x="151.2" y="97.3">B1</text>
<text x="151.2" y="99.9">B2</text>
<text x="157.6" y="96.2">172</text>
<text x="157.6" y="98.7">163</text>
<text x="157.6" y="101.2">154</text>
<text x="171.3" y="96.2">15</text>
<text x="171.3" y="98.7">14</text>
<text x="171.3" y="101.2">13</text>
<text x="175.8" y="101">P0.3</text>
<text x="175.8" y="98.5">P0.2</text>
<text x="43.8" y="104.3">C2</text>
<text x="71.7" y="102.4">XTAL2</text>
<text x="95.8" y="102.4">P0.3/AD3</text>
<text x="95.8" y="104.9">P0.4/AD4</text>
<text x="95.8" y="107.5">P0.5/AD5</text>
<text x="108.5" y="103.8">35</text>
<text x="108.5" y="106.3">34</text>
<text x="136.1" y="103.8">6</text>
<text x="136.1" y="106.3">7</text>
<text x="141.1" y="102.4">A3</text>
<text x="141.1" y="104.9">A4</text>
<text x="141.1" y="107.5">A5</text>
<text x="151.2" y="102.4">B3</text>
<text x="151.2" y="104.9">B4</text>
<text x="151.2" y="107.5">B5</text>
<text x="157.6" y="103.8">145</text>
<text x="157.6" y="106.3">136</text>
<text x="171.3" y="103.8">12</text>
<text x="171.3" y="106.3">11</text>
<text x="175.8" y="106.1">P0.5</text>
<text x="175.8" y="103.6">P0.4</text>
<text x="196.8" y="102.4" transform="rotate(-90 196.8 102.4)">1</text>
<text x="214.5" y="102.4" transform="rotate(-90 214.5 102.4)">2</text>
<text x="232.3" y="102.4" transform="rotate(-90 232.3 102.4)">3</text>
<text x="250.1" y="102.4" transform="rotate(-90 250.1 102.4)">4</text>
<text x="45.9" y="111.2">C3</text>
<text x="50.9" y="108.6">30pF</text>
<text x="66.7" y="111.4">9</text>
<text x="71.7" y="112.6">RST</text>
<text x="95.8" y="110">P0.6/AD6</text>
<text x="95.8" y="112.6">P0.7/AD7</text>
<text x="108.5" y="108.9">33</text>
<text x="108.5" y="111.4">32</text>
<text x="136.1" y="108.9">8</text>
<text x="136.1" y="111.4">9</text>
<text x="141.1" y="110">A6</text>
<text x="141.1" y="112.6">A7</text>
<text x="151.2" y="110">B6</text>
<text x="151.2" y="112.6">B7</text>
<text x="157.6" y="108.9">127</text>
<text x="157.6" y="111.4">118</text>
<text x="171.3" y="108.9">10</text>
<text x="171.3" y="111.4">9</text>
<text x="175.8" y="111.2">P0.7</text>
<text x="175.8" y="108.6">P0.6</text>
<text x="198.9" y="113">Q1</text>
<text x="216.7" y="113">Q2</text>
<text x="234.5" y="113">Q3</text>
<text x="252.2" y="113">Q4</text>
<text x="48.7" y="119.6">R2</text>
<text x="50.9" y="114.7">100n</text>
<text x="52.5" y="119.5">18R</text>
<text x="63" y="115.8">R1</text>
<text x="63" y="118.3">4k7</text>
<text x="97.3" y="117.6">P2.0/A8</text>
<text x="108.5" y="116.5">21</text>
<text x="108.5" y="119">22</text>
<text x="134.9" y="116.5">19</text>
<text x="136.1" y="119">1</text>
<text x="141.1" y="117.6">CE</text>
<text x="163.4" y="116.5">220</text>
<text x="198.9" y="115.5">NPN</text>
<text x="216.7" y="115.5">NPN</text>
<text x="234.5" y="115.5">NPN</text>
<text x="252.2" y="115.5">NPN</text>
<text x="65.6" y="124.1">29</text>
<text x="71.7" y="125.3">PSEN</text>
<text x="96.1" y="122.7">P2.2/A10</text>
<text x="96.1" y="125.3">P2.3/A11</text>
<text x="97.3" y="120.2">P2.1/A9</text>
<text x="108.5" y="121.6">23</text>
<text x="108.5" y="124.1">24</text>
<text x="139.6" y="124.1">74HC245</text>
<text x="141.1" y="120.2">AB/BA</text>
<text x="186.6" y="120.2" transform="rotate(-90 186.6 120.2)">P3.0</text>
<text x="204.4" y="120.2" transform="rotate(-90 204.4 120.2)">P3.1</text>
<text x="222.2" y="120.2" transform="rotate(-90 222.2 120.2)">P3.2</text>
<text x="239.9" y="120.2" transform="rotate(-90 239.9 120.2)">P3.3</text>
<text x="65.6" y="126.6">30</text>
<text x="65.6" y="129.2">31</text>
<text x="71.7" y="127.8">ALE</text>
<text x="71.7" y="130.3">EA</text>
<text x="96.1" y="127.8">P2.4/A12</text>
<text x="96.1" y="130.3">P2.5/A13</text>
<text x="108.5" y="126.6">25</text>
<text x="108.5" y="129.2">26</text>
<text x="108.5" y="131.7">27</text>
<text x="161.9" y="129.2">P3[0..7]</text>
<text x="96.1" y="135.4">P2.7/A15</text>
<text x="96.1" y="132.9">P2.6/A14</text>
<text x="108.5" y="134.3">28</text>
<text x="66.7" y="139.3">1</text>
<text x="66.7" y="141.9">2</text>
<text x="71.7" y="140.5">P1.0/T2</text>
<text x="71.7" y="143">P1.1/T2EX</text>
<text x="95.4" y="140.5">P3.0/RXD</text>
<text x="95.7" y="143">P3.1/TXD</text>
<text x="108.5" y="139.3">10</text>
<text x="108.5" y="141.9">11</text>
<text x="129.2" y="139.6">1k P3.0</text>
<text x="129.2" y="142.1">1k P3.1</text>
<text x="196.8" y="141.8" transform="rotate(-90 196.8 141.8)">8</text>
<text x="214.5" y="141.8" transform="rotate(-90 214.5 141.8)">7</text>
<text x="232.3" y="141.8" transform="rotate(-90 232.3 141.8)">6</text>
<text x="250.1" y="141.8" transform="rotate(-90 250.1 141.8)">5</text>
<text x="66.7" y="144.4">3</text>
<text x="66.7" y="147">4</text>
<text x="66.7" y="149.5">5</text>
<text x="71.7" y="145.6">P1.2</text>
<text x="71.7" y="148.1">P1.3</text>
<text x="95.3" y="145.6">P3.2/INT0</text>
<text x="95.3" y="148.1">P3.3/INT1</text>
<text x="108.5" y="149.5">14</text>
<text x="108.5" y="144.4">12</text>
<text x="108.5" y="147">13</text>
<text x="129.2" y="144.7">1k P3.2</text>
<text x="129.2" y="146.9">1k P3.3</text>
<text x="129.2" y="149.7">1k P3.4</text>
<text x="66.7" y="152">6</text>
<text x="66.7" y="154.6">7</text>
<text x="71.7" y="150.7">P1.4</text>
<text x="71.7" y="153.2">P1.5</text>
<text x="71.7" y="155.7">P1.6</text>
<text x="96.4" y="155.7">P3.6/WR</text>
<text x="97.4" y="150.7">P3.4/T0</text>
<text x="97.4" y="153.2">P3.5/T1</text>
<text x="108.5" y="152">15</text>
<text x="108.5" y="154.6">16</text>
<text x="129.2" y="152.3">1k P3.5</text>
<text x="129.2" y="154.8">1k P3.6</text>
<text x="186.6" y="150.7" transform="rotate(-90 186.6 150.7)">P3.7</text>
<text x="198.9" y="152.4">Q5</text>
<text x="198.9" y="154.9">NPN</text>
<text x="204.4" y="150.7" transform="rotate(-90 204.4 150.7)">P3.6</text>
<text x="216.7" y="152.4">Q6</text>
<text x="216.7" y="154.9">NPN</text>
<text x="222.2" y="150.7" transform="rotate(-90 222.2 150.7)">P3.5</text>
<text x="234.5" y="152.4">Q7</text>
<text x="234.5" y="154.9">NPN</text>
<text x="239.9" y="150.7" transform="rotate(-90 239.9 150.7)">P3.4</text>
<text x="252.2" y="152.4">Q8</text>
<text x="252.2" y="154.9">NPN</text>
<text x="66.7" y="157.1">8</text>
<text x="71.7" y="158.3">P1.7</text>
<text x="96.8" y="158.3">P3.7/RD</text>
<text x="108.5" y="157.1">17</text>
<text x="129.2" y="157.1">1k P3.7</text>
<text x="70.2" y="162.2">AT89C52</text>
<text x="70.2" y="164.7">11.05926MHz</text>
</g>
</svg>
